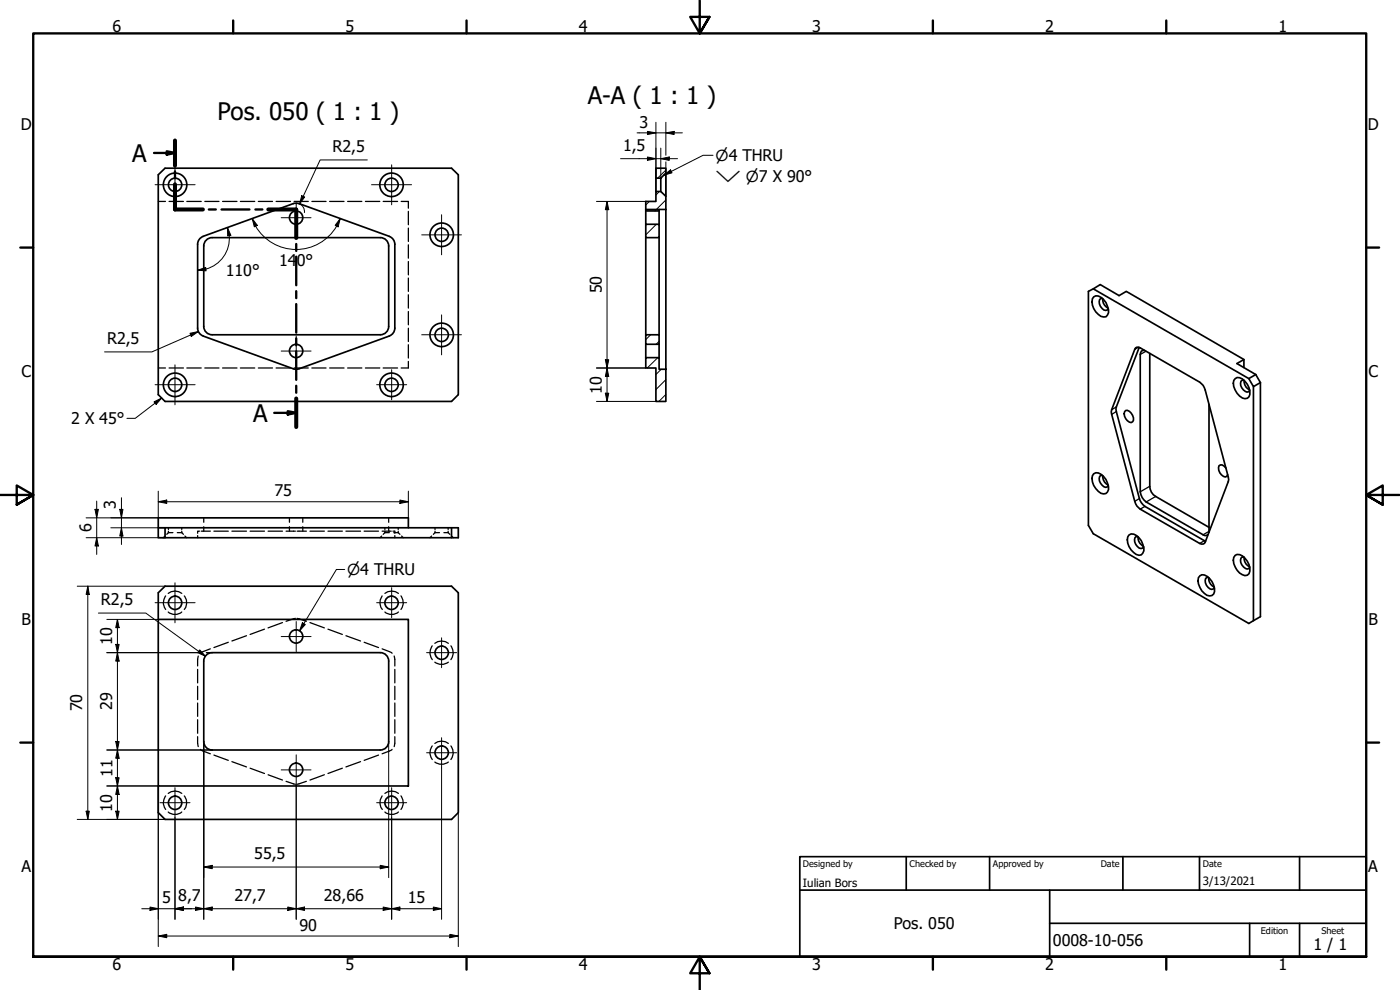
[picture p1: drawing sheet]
<svg xmlns="http://www.w3.org/2000/svg" width="420mm" height="297mm" viewBox="0 0 420 297" stroke-linecap="round" stroke-linejoin="round" font-family="sans-serif">
<!-- layer: Hatch (ISO) -->
<path d="M197.9 57.5l-1.1 1M199.8 60l-3.3 3.3M199.8 51l-2.4 2.5M194.9 60.4l-1.1 1.1M197 67.3l-3.2 3.2M197.8 71l-.3 .3M195.3 100.4l-1.5 1.5M197.4 107.3l-3.2 3.1M197.8 102.4l-.9 .9M198.4 110.8l-1.6 1.6M199.8 118.3l-2.1 2.1M199.8 113.9l-3 3" fill="none" stroke="#000" stroke-width=".3"/>
<!-- layer: Hidden (ISO) -->
<g fill="none" stroke="#000" stroke-width=".38">
<path d="M47.5 60.4h2.2M50.7 60.4h4.4M56.1 60.4h4.3M61.5 60.4h4.2M66.8 60.4h4.3M72.1 60.4h4.4M77.5 60.4h4.3M82.9 60.4h4.3M88.3 60.4h4.2M93.6 60.4h4.3M98.9 60.4h4.4M104.3 60.4h4.3"/>
<path d="M109.7 60.4h4.3M115 60.4h4.3M120.4 60.4h2.2v2.1M122.6 63.4v4M122.6 68.4v4M122.6 73.5v4M122.6 78.5v4M122.6 83.4v4M122.6 88.4v4M122.6 93.5v4M122.6 98.5v4M47.5 110.4h2.2"/>
<path d="M50.7 110.4h4.4M56.1 110.4h4.3M61.5 110.4h4.2M66.8 110.4h4.3M72.1 110.4h4.4M77.5 110.4h4.3M82.9 110.4h4.3M88.3 110.4h4.2M93.6 110.4h4.3M98.9 110.4h4.4M104.3 110.4h4.3M109.7 110.4h4.3"/>
<path d="M115 110.4h4.3M122.6 108.4v2h-2.2M122.6 103.4v4M50.5 159.8h1.4M50.5 159.8l-.5 .5M50.5 158.4v.5M50.5 159.4v.4M53.2 159.8h1.3M54.5 159.8l.6 .5M54.5 158.4v.5M54.5 159.4v.4M59.9 159.4h-.6v.6"/>
<path d="M60.4 159.4h2.7M61.2 155.4v1.3M61.2 158v1.4M64.2 159.4h4.3M69.6 159.4h4.4M75.1 159.4h4.3M80.5 159.4h4.3M85.9 159.4h2.7M86.9 155.4v1.3M86.9 158v1.4M89.2 159.4h2.7M90.9 155.4v1.3"/>
<path d="M90.9 158v1.4M93 159.4h4.3M98.4 159.4h4.3M103.8 159.4h4.4M109.3 159.4h4.3M114.7 159.4h2.7M115.5 159.8h1.3M115.5 159.8l-.5 .5M115.5 158.4v.5M115.5 159.4v.4M116.6 155.4v1.3M116.6 158v1.4"/>
<path d="M117.9 159.4h.6v.6M118.2 159.8h1.3M119.5 159.8l.5 .5M119.5 158.4v.5M119.5 159.4v.4M130.6 159.8h1.3M130.6 159.8l-.6 .5M130.6 158.4v.5M130.6 159.4v.4M133.2 159.8h1.3M134.5 159.8l.5 .5M134.5 158.4v.5"/>
<path d="M134.5 159.4v.4M49.5 160.8l-.5 .5M49.7 178.8a3.4 3.4 0 0 0 0 4.1M50.5 178a3.3 3.3 0 0 1 4 0M55.3 178.8a3.1 3.1 0 0 1 0 4.1M55.5 160.8l.5 .5M59.3 160.7v.6M114.6 160.8l-.6 .5M114.7 178.8a3.3 3.3 0 0 0 0 4.1M115.5 178a3.3 3.3 0 0 1 4.1 0M118.5 160.7v.6M120.3 178.8a3.4 3.4 0 0 1 0 4.1"/>
<path d="M120.5 160.8l.5 .5M129.5 160.8l-.5 .5M135.5 160.8l.5 .5M50.5 183.6a3.1 3.1 0 0 0 4 0M59.5 196.8l-.2 3M63.1 194.7l-3 1.3M68.5 192.7l-4.3 1.6M74 190.7l-4.4 1.6M79.4 188.8l-4.3 1.6M84.8 186.8l-4.3 1.6M88.6 185.5l-2.7 .9M89.2 185.5l2.7 .9"/>
<path d="M93 186.8l4.3 1.6M98.4 188.8l4.3 1.6M103.8 190.7l4.4 1.6M109.3 192.7l4.3 1.6M114.7 194.7l3 1.3M115.5 183.6a3.1 3.1 0 0 0 4.1 0M118.3 196.8l.2 3M129.7 193.8a3.5 3.5 0 0 0 0 4.1M130.5 193a3.3 3.3 0 0 1 4.1 0M130.5 198.7a3.4 3.4 0 0 0 4.1 0M135.3 193.8a3.5 3.5 0 0 1 0 4.1M59.3 200.8v4.1"/>
<path d="M59.3 205.9v4M59.3 210.9v4M59.3 215.9v4.1M118.5 200.8v4.1M118.5 205.9v4M118.5 210.9v4M118.5 215.9v4.1M49.7 238.8a3.4 3.4 0 0 0 0 4.1M50.5 238a3.3 3.3 0 0 1 4 0M55.3 238.8a3.1 3.1 0 0 1 0 4.1M59.3 221l.2 3M60.1 224.8l3 1.4"/>
<path d="M64.2 226.6l4.3 1.5M69.6 228.5l4.4 1.6M75.1 230.5l4.3 1.6M80.5 232.5l4.3 1.5M85.9 234.4l2.7 .9M91.9 234.4l-2.7 .9M97.3 232.5l-4.3 1.5M102.7 230.5l-4.3 1.6M108.2 228.5l-4.4 1.6M113.6 226.6l-4.3 1.5M114.7 238.8a3.3 3.3 0 0 0 0 4.1M115.5 238a3.3 3.3 0 0 1 4.1 0"/>
<path d="M117.7 224.8l-3 1.4M118.5 221l-.2 3M120.3 238.8a3.4 3.4 0 0 1 0 4.1M129.7 223.8a3.3 3.3 0 0 0 0 4.1M130.5 223.1a3.3 3.3 0 0 1 4.1 0M130.5 228.6a3.4 3.4 0 0 0 4.1 0M135.3 223.8a3.3 3.3 0 0 1 0 4.1M50.5 243.6a3.1 3.1 0 0 0 4 0M115.5 243.6a3.1 3.1 0 0 0 4.1 0"/>
</g>
<!-- layer: Visible (ISO) -->
<g fill="none" stroke="#000" stroke-width=".51">
<path d="M47.5 52.4l2-1.9h86l2 1.9v66l-2 2h-86l-2-2zM196.8 50.5h3v1.4l-1.5 1.6h-1.5zM196.8 53.5v4M198.3 53.5v4M199.8 51.9v7M59.3 73.3v25.1l.5 1.5 1.2 .9M61 70.9l-1.2 1-.5 1.4M61.2 73.8v24.2M63.7 71.3a2.51 2.51 0 0 0-2.5 2.5M63.7 71.3h50.4a2.51 2.51 0 0 1 2.5 2.5M88 61.1h1.7l27.1 9.8 1.2 1 .5 1.4M88.1 61.1l-27.1 9.8"/>
<path d="M116.6 73.8v24.2M118.5 73.3v25.1l-.5 1.5-1.2 .9-27.1 9.9-1.7-.1M193.8 62.9v.4h4v-.4M193.8 67.3h4v4h-4zM193.8 62.9v-2.5h3v-2.9h1.5l1.5 1.4v4M193.8 71.3v29.1M193.8 62.9h6M193.8 63.3v4M197.8 71.3v29.1M197.8 63.3v4M199.8 62.9v47.9M61.2 97.9a2.51 2.51 0 0 0 2.5 2.5"/>
<path d="M116.6 97.9a2.51 2.51 0 0 1-2.5 2.5h-50.4M328.1 86.7l46.7 26.9M328.2 89.1a2.21 2.21 0 0 1 3 .8 5.9 5.9 0 0 1 1.5 3.9l-.3 .7a1.73 1.73 0 0 1-2.8-.2 4.1 4.1 0 0 1-1.4-5.2zM330.8 89.5l-.5 .1a2.29 2.29 0 0 0 1.6 3.5l.7-.5M331 89.6a2.76 2.76 0 0 0 1.5 2.8M61 100.8l27.1 9.9M193.8 107.3h4v3.5h2v9.6h-3v-10h-3zM193.8 100.4h4v2.9h-4zM193.8 103.3v4M197.8 103.3v4M340.8 104.4l.4-.2 1 .2 17.8 10.3a3.8 3.8 0 0 1 1.7 2.3l7 26.9-7 18.8a1.07 1.07 0 0 1-1.7 .4l-17.8-10.3a3.8 3.8 0 0 1-1.6-2.4l-7.1-26.8zM341.9 104.3l-7 18.4 7 26.9a4.5 4.5 0 0 0 1.7 2.3l18.2 10.5"/>
<path d="M343.5 105.1a1.04 1.04 0 0 0-1.3 1.2v41.3a4.4 4.4 0 0 0 1.8 3l17.1 9.9 .5 .2 .9-.3M345.1 106v39.9a3.6 3.6 0 0 0 1.7 3.1l16 9.2M370.7 113.6a2.15 2.15 0 0 1 2.9 .8 4.5 4.5 0 0 1 1.2 4.6 1.8 1.8 0 0 1-2.8-.1 5.3 5.3 0 0 1-1.7-4.7zM373.3 114l-.6 .1a2.29 2.29 0 0 0 1.6 3.6l.5-.2 .2-.4M373.3 110.3v-2.4l-35.3-20.5-2.1 1.3-5.7-3.3-3.6 2v70.3l1.5 2.4 46.7 27 3.5-2.1v-70.2M373.3 107.9l-2.1 1.2 5.7 3.3M373.4 114.2a2.81 2.81 0 0 0 1.6 2.8M376.2 116v70.2M376.9 112.4l-2.1 1.2 1.4 2.4 2.1-1.2M376.9 112.4l1.4 2.4M337.8 123.2a2.4 2.4 0 0 1 2.1 3.3 1.48 1.48 0 0 1-2.1-.9 1.81 1.81 0 0 1 0-2.4zM362.8 121.3v38.4"/>
<path d="M47.5 158.4h2M122.6 158.4v-3h-75.1v5.9h2v-2.9h86M135.5 158.4h2v2.9h-2zM328.2 142.2a2.21 2.21 0 0 1 3 .8 5.6 5.6 0 0 1 1.5 3.9 1.48 1.48 0 0 1-2.3 1.1 5.1 5.1 0 0 1-2.5-5.3zM330.8 142.6l-.5 .1a2.29 2.29 0 0 0 1.6 3.5l.7-.5M331 142.7a2.87 2.87 0 0 0 1.5 2.8M367.9 140.4a1.35 1.35 0 0 0-2.1-.7 2.71 2.71 0 0 0 1.9 3.4l.5-.2 .2-.5M49.5 161.3h86M338.8 160.5a2.21 2.21 0 0 1 3 .8 5.9 5.9 0 0 1 1.5 4l-.8 1.2a2.85 2.85 0 0 1-3-1.5 3.9 3.9 0 0 1-.7-4.5zM341.4 161h-.5a2.29 2.29 0 0 0 1.6 3.6l.7-.5M341.6 161.1a2.89 2.89 0 0 0 1.6 2.8M360.1 172.8a2.15 2.15 0 0 1 2.9 .8 4.6 4.6 0 0 1 1.2 4.6 1.8 1.8 0 0 1-2.8-.2 5.3 5.3 0 0 1-1.7-4.7z"/>
<path d="M362.6 173.2l-.5 .1a2.21 2.21 0 0 0 0 2.3 2.21 2.21 0 0 0 2.1 1.1l.2-.4M362.8 173.3a2.7 2.7 0 0 0 1.6 2.8M370.7 166.6a2.27 2.27 0 0 1 2.9 .9 4.5 4.5 0 0 1 1.2 4.6 1.8 1.8 0 0 1-2.8-.2 5.3 5.3 0 0 1-1.7-4.7zM373.3 167.1h-.6a2.34 2.34 0 0 0 1.6 3.6l.5-.1 .2-.4M373.4 167.2a2.83 2.83 0 0 0 1.6 2.8M47.5 185.9v-8.1l2-1.9h86l2 1.9v66l-2 2.1h-86l-2-2.1v-8M47.5 185.9h75.1v49.9h-75.1zM61.2 198.4v24.1M63.7 195.8a2.51 2.51 0 0 0-2.5 2.5M63.7 195.8h50.4a2.51 2.51 0 0 1 2.5 2.5M116.6 198.4v24.1M61.2 222.5a2.51 2.51 0 0 0 2.5 2.5"/>
<path d="M116.6 222.5a2.51 2.51 0 0 1-2.5 2.5h-50.4"/>
<circle cx="52.5" cy="55.5" r="2"/>
<circle cx="52.5" cy="55.5" r="3.5"/>
<circle cx="117.5" cy="55.5" r="2"/>
<circle cx="117.5" cy="55.5" r="3.5"/>
<circle cx="88.9" cy="65.3" r="2"/>
<circle cx="132.6" cy="70.4" r="2"/>
<circle cx="132.6" cy="70.4" r="3.5"/>
<circle cx="52.5" cy="115.5" r="2"/>
<circle cx="52.5" cy="115.5" r="3.5"/>
<circle cx="88.9" cy="105.3" r="2"/>
<circle cx="117.5" cy="115.5" r="2"/>
<circle cx="117.5" cy="115.5" r="3.5"/>
<circle cx="132.6" cy="100.5" r="2"/>
<circle cx="132.6" cy="100.5" r="3.5"/>
<circle cx="52.5" cy="180.9" r="2"/>
<circle cx="88.9" cy="191" r="2"/>
<circle cx="117.5" cy="180.9" r="2"/>
<circle cx="132.6" cy="195.9" r="2"/>
<circle cx="88.9" cy="231" r="2"/>
<circle cx="132.6" cy="225.8" r="2"/>
<circle cx="52.5" cy="240.9" r="2"/>
<circle cx="117.5" cy="240.9" r="2"/>
</g>
<!-- layer: Visible Narrow (ISO) -->
<path d="M341.6 104.2l-1 .6M343.9 105.4l-1.7 .9M335 122.1l-1.4 .8M335 123.5l-1.4 .8M341.9 149.6l-1.3 .8M343.6 151.9l-1.4 .9M345.1 145.9l-2.9 1.7M346.8 149l-2.8 1.6M362.8 159.4l-1.7 1.1M361.4 162.2l-1.4 .9" fill="none" stroke="#000" stroke-width=".38"/>
<!-- layer: Section Line (ISO) -->
<g fill="none" stroke="#000" stroke-width=".7">
<path d="M46.2 45.9h6.3M50 45.4l2.5 .5-2.5 .5zM52.5 42.1v7.6M52.5 51.4v2.1M52.5 55.3v7.6h8.4M62.7 62.9h2.1M66.5 62.9h8.4M76.6 62.9h2.1M80.5 62.9h8.4v8.5M88.9 73.2v2.1M88.9 77v8.6M88.9 87.4v2.1"/>
<path d="M88.9 91.2v8.6M88.9 101.5v2.1M88.9 105.4v8.6M88.9 115.7v2.1M88.9 119.6v8.5M82.3 123.9h6.6M86.4 123.4l2.5 .5-2.5 .5z"/>
</g>
<path d="M52.5 42.1v7.6M52.5 55.3v7.6h8.4M80.5 62.9h8.4v8.5M88.9 119.6v8.5" fill="none" stroke="#000" stroke-width="1.2"/>
<g fill="#000">
<path d="M50 45.4l2.5 .5-2.5 .5z" fill-rule="evenodd"/>
<path d="M86.4 123.4l2.5 .5-2.5 .5z" fill-rule="evenodd"/>
</g>
<!-- layer: Border (ISO) -->
<g fill="none" stroke="#000" stroke-width=".7">
<path d="M70 6.1v3.9M140 6.1v3.9M210 0v10l-2.9-4.9h5.8l-2.9 4.9 2.9-4.9M280 6.1v3.9M350 6.1v3.9M6.1 74.3h3.9M410 74.3h3.9M0 148.5h10l-5-2.8v5.7l5-2.9-5 2.9M420 148.5h-10l5-2.8v5.7l-5-2.9 5 2.9M6.1 222.8h3.9M410 222.8h3.9M10 287.1v-277.1h400v277.1h-400h400"/>
<path d="M70 287.1v3.8M140 287.1v3.8M212.9 292l-2.9-4.9 2.9 4.9h-5.8l2.9-4.9v9.9M280 287.1v3.8M350 287.1v3.8"/>
</g>
<!-- layer: Title (ISO) -->
<path d="M240 257h170v30.1h-170zM272 257v10.1M297 257v10.1M337 257v10.1M360 257v10.1M390 257v10.1M240 267.1h170M315 277h95M315 267.1v20M375 277v10.1M390 277v10.1" fill="none" stroke="#000" stroke-width=".51"/>
<!-- layer: Center Mark (ISO) -->
<g fill="none" stroke="#000" stroke-width=".3">
<path d="M46.5 55.4h12M52.5 49.5v12M111.5 55.4h12M117.5 49.5v12M84.4 65.3h8.9M88.9 60.8v9M126.6 70.5h11.9M132.5 64.4v12M132.5 94.5v12M46.5 115.4h12M52.5 109.5v12M84.4 105.3h8.9"/>
<path d="M88.9 100.8v9M113 115.4h9M117.5 110.9v9M126.6 100.4h11.9M52.5 174.9v12M117.5 176.3v9M46.5 180.8h12M84.4 191h8.9M88.9 186.5v9M113 180.8h9M128 195.8h9M132.5 191.4v8.9"/>
<path d="M52.5 236.3v9M84.4 231h8.9M88.9 226.5v9M117.5 236.3v9M128 225.9h9M132.5 221.3v9.1M48 240.8h9M113 240.8h9"/>
</g>
<!-- layer: Dimension (ISO) -->
<g fill="none" stroke="#000" stroke-width=".3">
<path d="M191.2 39.9h13.6M194.3 39.4l2.5 .5-2.5 .5zM196.8 36.7v20.8M199.8 39.9l2.5-.5v1zM199.8 36.7v9.9M90.6 58.7l.8 .4-1.5 2.1zM110.2 48h-14.1l-6.2 13.2M186.2 47.6h17.1M194.3 47.1l2.5 .5-2.5 .5zM198.3 47.6l2.6-.5v1zM198.3 44.4v9.1M199.8 48.6v10.3"/>
<path d="M68.3 68.2l1 2.4-1 .2zM68.3 68.2l.5 2.5M68.8 70.7a9.6 9.6 0 0 1-9.5 10.4M75.7 65.6l1.5 2-.9 .5zM75.7 65.6l1.1 2.3M76.7 67.8a14.1 14.1 0 0 0 24.3 .1M89.7 61.1a2.51 2.51 0 0 1 1.7 2.7M102.1 65.6l-.6 2.5-.9-.5zM102.1 65.6l-1.1 2.3M179 60.4h14.8M182.2 60.4l.5 2.5h-1zM182.2 60.4v60"/>
<path d="M57 100l2.5-.5-2.1 1.5zM59.3 81.1l2.4-.9 .1 1.1zM59.5 99.5l-13.9 6.1h-14.2M179 110.4h14.8M181.7 107.9h1l-.5 2.5zM181.7 118h1l-.5 2.4zM182.2 110.4l.5 2.6h-1zM179 120.4h17.8M28.5 152.8h1l-.5 2.6zM29 150.4v16M33.3 158.4h16.2M35.9 152.8h1l-.5 2.6z"/>
<path d="M36.4 158.4l.5 2.4h-1zM36.4 149.3v14.1M47.5 150.5l2.5-.5v1.1zM47.5 147.4v8h-21.7M47.5 150.5h75.1M120 150l2.6 .5-2.6 .6zM122.6 147.4v8M23.2 175.9h26.3M25.8 161.3h23.7M26.4 175.9l.4 2.5h-1zM26.4 175.9v70M29 161.3l.5 2.5h-1z"/>
<path d="M29.5 183.9h14.3l17.9 13M32.1 195.8h27.3M32.1 185.9h15.4M34.7 193.3h1.1l-.6 2.5zM35.2 195.8l.6 2.6h-1.1zM35.2 185.9l.6 2.4h-1.1zM35.2 185.9v60M59.9 195l1.8 1.9-2.4-1.1zM61.9 195.8h1.8M32.1 235.8h15.4v48.2M32.1 225h31.6M34.7 233.3h1.1l-.6 2.5z"/>
<path d="M34.7 222.5h1.1l-.6 2.5zM35.2 235.8l.6 2.6h-1.1zM35.2 225l.6 2.5h-1.1zM61.2 222.5v53.3M88.9 235.5v40.3M116.6 222.5v18.3M132.5 230.4v45.4M23.2 245.9h26.3M25.8 243.4h1l-.4 2.5zM34.7 243.4h1.1l-.6 2.5zM52.5 245.3v30.5M114.1 259.6l2.5 .5-2.5 .6z"/>
<path d="M116.6 241v22.3M117.5 245.3v30.5M137.5 243.8v40.2M42.5 272.7h90M45 272.1l2.5 .6-2.5 .5zM52.5 272.7l2.6-.6v1.1zM58.7 272.1l2.5 .6-2.5 .5zM61.2 272.7l2.5-.6v1.1zM61.2 260.1l2.5-.5v1.1zM61.2 260.1h55.4M86.4 272.1l2.5 .6-2.5 .5zM88.9 272.7l2.5-.6v1.1z"/>
<path d="M115 272.1l2.5 .6-2.5 .5zM117.5 272.7l2.5-.6v1.1zM130 272.1l2.5 .6-2.5 .5zM47.5 280.8l2.5-.5v1.1zM47.5 280.8h90M135 280.3l2.5 .5-2.5 .6z"/>
</g>
<g fill="#000">
<path d="M199.8 39.9l2.5-.5v1z" fill-rule="evenodd"/>
<path d="M90.6 58.7l.8 .4-1.5 2.1z" fill-rule="evenodd"/>
<path d="M194.3 39.4l2.5 .5-2.5 .5z" fill-rule="evenodd"/>
<path d="M194.3 47.1l2.5 .5-2.5 .5z" fill-rule="evenodd"/>
<path d="M198.3 47.6l2.6-.5v1z" fill-rule="evenodd"/>
<path d="M68.3 68.2l1 2.4-1 .2z" fill-rule="evenodd"/>
<path d="M75.7 65.6l1.5 2-.9 .5z" fill-rule="evenodd"/>
<path d="M102.1 65.6l-.6 2.5-.9-.5z" fill-rule="evenodd"/>
<path d="M182.2 60.4l.5 2.5h-1z" fill-rule="evenodd"/>
<path d="M59.3 81.1l2.4-.9 .1 1.1z" fill-rule="evenodd"/>
<path d="M57 100l2.5-.5-2.1 1.5z" fill-rule="evenodd"/>
<path d="M181.7 107.9h1l-.5 2.5z" fill-rule="evenodd"/>
<path d="M181.7 118h1l-.5 2.4z" fill-rule="evenodd"/>
<path d="M182.2 110.4l.5 2.6h-1z" fill-rule="evenodd"/>
<path d="M28.5 152.8h1l-.5 2.6z" fill-rule="evenodd"/>
<path d="M35.9 152.8h1l-.5 2.6z" fill-rule="evenodd"/>
<path d="M47.5 150.5l2.5-.5v1.1z" fill-rule="evenodd"/>
<path d="M120 150l2.6 .5-2.6 .6z" fill-rule="evenodd"/>
<path d="M26.4 175.9l.4 2.5h-1z" fill-rule="evenodd"/>
<path d="M29 161.3l.5 2.5h-1z" fill-rule="evenodd"/>
<path d="M36.4 158.4l.5 2.4h-1z" fill-rule="evenodd"/>
<path d="M34.7 193.3h1.1l-.6 2.5z" fill-rule="evenodd"/>
<path d="M35.2 195.8l.6 2.6h-1.1z" fill-rule="evenodd"/>
<path d="M35.2 185.9l.6 2.4h-1.1z" fill-rule="evenodd"/>
<path d="M59.9 195l1.8 1.9-2.4-1.1z" fill-rule="evenodd"/>
<path d="M34.7 233.3h1.1l-.6 2.5z" fill-rule="evenodd"/>
<path d="M34.7 222.5h1.1l-.6 2.5z" fill-rule="evenodd"/>
<path d="M35.2 235.8l.6 2.6h-1.1z" fill-rule="evenodd"/>
<path d="M35.2 225l.6 2.5h-1.1z" fill-rule="evenodd"/>
<path d="M25.8 243.4h1l-.4 2.5z" fill-rule="evenodd"/>
<path d="M34.7 243.4h1.1l-.6 2.5z" fill-rule="evenodd"/>
<path d="M61.2 260.1l2.5-.5v1.1z" fill-rule="evenodd"/>
<path d="M45 272.1l2.5 .6-2.5 .5z" fill-rule="evenodd"/>
<path d="M52.5 272.7l2.6-.6v1.1z" fill-rule="evenodd"/>
<path d="M52.5 272.7l2.6-.6v1.1z" fill-rule="evenodd"/>
<path d="M58.7 272.1l2.5 .6-2.5 .5z" fill-rule="evenodd"/>
<path d="M61.2 272.7l2.5-.6v1.1z" fill-rule="evenodd"/>
<path d="M86.4 272.1l2.5 .6-2.5 .5z" fill-rule="evenodd"/>
<path d="M88.9 272.7l2.5-.6v1.1z" fill-rule="evenodd"/>
<path d="M114.1 259.6l2.5 .5-2.5 .6z" fill-rule="evenodd"/>
<path d="M115 272.1l2.5 .6-2.5 .5z" fill-rule="evenodd"/>
<path d="M117.5 272.7l2.5-.6v1.1z" fill-rule="evenodd"/>
<path d="M130 272.1l2.5 .6-2.5 .5z" fill-rule="evenodd"/>
<path d="M47.5 280.8l2.5-.5v1.1z" fill-rule="evenodd"/>
<path d="M135 280.3l2.5 .5-2.5 .6z" fill-rule="evenodd"/>
</g>
<!-- layer: Symbol (ISO) -->
<path d="M199.2 52.6l2-1.6 .5 .9zM214 46.6h-3l-11.8 6M48.5 119.4l-7.9 6.1h-2.5M46.2 120.6l2.3-1.2-1.6 1.9zM103.4 170.9h-2.4l-11.1 18.4M90.7 186.9l.9 .5-1.7 1.9z" fill="none" stroke="#000" stroke-width=".3"/>
<g fill="#000">
<path d="M199.2 52.6l2-1.6 .5 .9z" fill-rule="evenodd"/>
<path d="M46.2 120.6l2.3-1.2-1.6 1.9z" fill-rule="evenodd"/>
<path d="M90.7 186.9l.9 .5-1.7 1.9z" fill-rule="evenodd"/>
</g>
<g font-size="7.2">
<text x="65.3" y="35.9">Pos. 050 ( 1 : 1 )</text>
<text x="176.4" y="31.3">A-A ( 1 : 1 )</text>
<text x="39.6" y="48.5">A</text>
<text x="75.9" y="126.5">A</text>
</g>
<g font-size="4.8">
<text x="33.7" y="9.6">6</text>
<text x="103.7" y="9.6">5</text>
<text x="173.7" y="9.6">4</text>
<text x="243.7" y="9.6">3</text>
<text x="313.7" y="9.6">2</text>
<text x="383.7" y="9.6">1</text>
<text x="6.2" y="38.9">D</text>
<text x="192" y="38.3">3</text>
<text x="410.5" y="38.9">D</text>
<text x="99.8" y="45.6">R2,5</text>
<text x="187" y="45.2">1,5</text>
<text x="67.8" y="82.8">110°</text>
<text x="83.8" y="79.9">14</text>
<text x="89.1" y="79.9">0°</text>
<text x="180.6" y="88.1" transform="rotate(-90 180.6 88.1)">50</text>
<text x="32.1" y="103.2">R2,5</text>
<text x="6.4" y="113.1">C</text>
<text x="410.7" y="113.1">C</text>
<text x="180.6" y="118.1" transform="rotate(-90 180.6 118.1)">10</text>
<text x="21.4" y="127.2">2 X 45°</text>
<text x="82.4" y="149">75</text>
<text x="34.8" y="152.7" transform="rotate(-90 34.8 152.7)">3</text>
<text x="27.4" y="159.6" transform="rotate(-90 27.4 159.6)">6</text>
<text x="30.3" y="181.5">R2,5</text>
<text x="6.4" y="187.4">B</text>
<text x="410.7" y="187.4">B</text>
<text x="33.7" y="193.5" transform="rotate(-90 33.7 193.5)">10</text>
<text x="24.7" y="213.5" transform="rotate(-90 24.7 213.5)">70</text>
<text x="33.7" y="213" transform="rotate(-90 33.7 213)">29</text>
<text x="33.7" y="233" transform="rotate(-90 33.7 233)">11</text>
<text x="33.7" y="243.5" transform="rotate(-90 33.7 243.5)">10</text>
<text x="76.3" y="257.7">55,5</text>
<text x="6.4" y="261.7">A</text>
<text x="410.7" y="261.7">A</text>
<text x="48.7" y="271.1">5</text>
<text x="53.5" y="270.2">8,7</text>
<text x="70.4" y="270.2">27,7</text>
<text x="97.2" y="270.2">28,66</text>
<text x="122.4" y="271.1">15</text>
<text x="89.9" y="279.3">90</text>
<text x="268.2" y="278.8">Pos. 050</text>
<text x="316" y="283.8">0008-10-056</text>
<text x="394.2" y="285">1 / 1</text>
<text x="33.7" y="290.9">6</text>
<text x="103.7" y="290.9">5</text>
<text x="173.7" y="290.9">4</text>
<text x="243.7" y="290.9">3</text>
<text x="313.7" y="290.9">2</text>
<text x="383.7" y="290.9">1</text>
</g>
<g font-size="4.6">
<text x="214.8" y="48.3">⌀4 THRU</text>
<text x="214.8" y="54.5">⌵ ⌀7 X 90°</text>
<text x="104.2" y="172.6">⌀4 THRU</text>
</g>
<g font-size="3.4">
<text x="241" y="266">Iulian Bors</text>
<text x="361" y="265.5">3/13/2021</text>
</g>
<g font-size="2.7">
<text x="241" y="260.1">Designed by</text>
<text x="273" y="260.1">Checked by</text>
<text x="298" y="260.1">Approved by</text>
<text x="330.3" y="260">Date</text>
<text x="361" y="260">Date</text>
<text x="378.4" y="280.1">Edition</text>
<text x="396.6" y="280.1">Sheet</text>
</g>
</svg>
